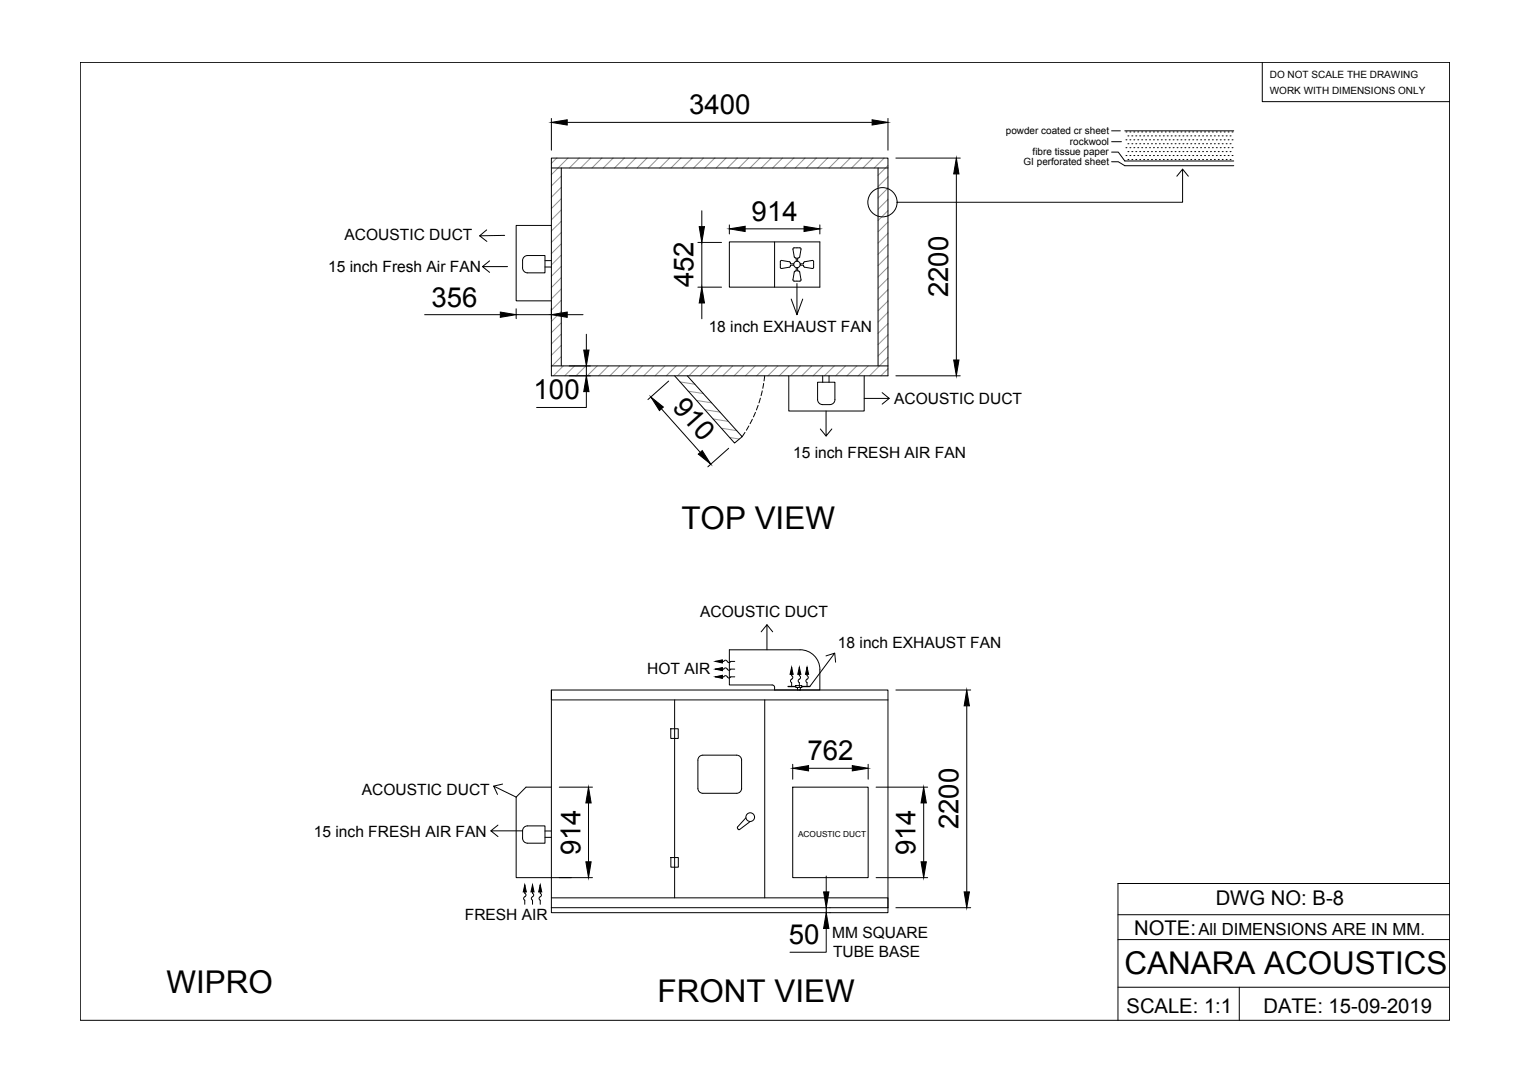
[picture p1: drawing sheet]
<svg xmlns="http://www.w3.org/2000/svg" width="420mm" height="297mm" viewBox="0 0 420 297" stroke-linecap="round" stroke-linejoin="round" font-family="sans-serif">
<!-- layer: 0 -->
<g fill="none" stroke="#000" stroke-width=".27">
<path d="M22 17.1h375.8v263h-375.8zM346.4 17.1v10.8h51.4M151.3 32.5v8.7M155.7 33.6h83.6M243.7 32.5v8.7M305.1 35.9h2.4M305.1 38.9h2.6M308.7 35.9h29.9M309 38.4h.1M309 36.2h.1M309.5 39.5h.1M309.5 37.3h.1"/>
<path d="M310.1 38.4h.1M310.1 36.2h.1M310.6 39.5h.1M310.6 37.3h.1M311.2 38.4h.1M311.2 36.2h.1M311.7 39.5h.1M311.7 37.3h.1M312.2 38.4h.1M312.2 36.2h.1M312.8 39.5h.1M312.8 37.3h.1"/>
<path d="M313.3 38.4h.1M313.3 36.2h.1M313.9 39.5h.1M313.9 37.3h.1M314.4 38.4h.1M314.4 36.2h.1M314.9 39.5h.1M314.9 37.3h.1M315.5 38.4h.1M315.5 36.2h.1M316 39.5h.1M316 37.3h.1"/>
<path d="M316.5 38.4h.1M316.5 36.2h.1M317.1 39.5h.1M317.1 37.3h.1M317.6 38.4h.1M317.6 36.2h.1M318.2 39.5h.1M318.2 37.3h.1M318.7 38.4h.1M318.7 36.2h.1M319.2 39.5h.1M319.2 37.3h.1"/>
<path d="M319.8 38.4h.1M319.8 36.2h.1M320.3 39.5h.1M320.3 37.3h.1M320.9 38.4h.1M320.9 36.2h.1M321.4 39.5h.1M321.4 37.3h.1M321.9 38.4h.1M321.9 36.2h.1M322.5 39.5h.1M322.5 37.3h.1"/>
<path d="M323 38.4h.1M323 36.2h.1M323.6 39.5h.1M323.6 37.3h.1M324.1 38.4h.1M324.1 36.2h.1M324.6 39.5h.1M324.6 37.3h.1M325.2 38.4h.1M325.2 36.2h.1M325.7 39.5h.1M325.7 37.3h.1"/>
<path d="M326.2 38.4h.1M326.2 36.2h.1M326.8 39.5h.1M326.8 37.3h.1M327.3 38.4h.1M327.3 36.2h.1M327.9 39.5h.1M327.9 37.3h.1M328.4 38.4h.1M328.4 36.2h.1M328.9 39.5h.1M328.9 37.3h.1"/>
<path d="M329.5 38.4h.1M329.5 36.2h.1M330 39.5h.1M330 37.3h.1M330.6 38.4h.1M330.6 36.2h.1M331.1 39.5h.1M331.1 37.3h.1M331.6 38.4h.1M331.6 36.2h.1M332.2 39.5h.1M332.2 37.3h.1"/>
<path d="M332.7 38.4h.1M332.7 36.2h.1M333.3 39.5h.1M333.3 37.3h.1M333.8 38.4h.1M333.8 36.2h.1M334.3 39.5h.1M334.3 37.3h.1M334.9 38.4h.1M334.9 36.2h.1M335.4 39.5h.1M335.4 37.3h.1"/>
<path d="M336 38.4h.1M336 36.2h.1M336.5 39.5h.1M336.5 37.3h.1M337 38.4h.1M337 36.2h.1M337.6 39.5h.1M337.6 37.3h.1M338.1 38.4h.1M338.1 36.2h.1M151.3 43.4h92.4v59.8h-92.4zM151.3 46.1h92.4"/>
<path d="M154 46.1v54.4M192.6 57.9v4.3M241 46.1v54.4M245.9 43.4h17.6M262.5 47.7v51.1M305.1 41.8h1.8l1.8 2.4h29.9M305.1 44.4h1.8l1.8 1.1h29.9M309 42.7h.1M309 40.5h.1M309.5 43.8h.1M309.5 41.6h.1M310.1 42.7h.1"/>
<path d="M310.1 40.5h.1M310.6 43.8h.1M310.6 41.6h.1M311.2 42.7h.1M311.2 40.5h.1M311.7 43.8h.1M311.7 41.6h.1M312.2 42.7h.1M312.2 40.5h.1M312.8 43.8h.1M312.8 41.6h.1M313.3 42.7h.1"/>
<path d="M313.3 40.5h.1M313.9 43.8h.1M313.9 41.6h.1M314.4 42.7h.1M314.4 40.5h.1M314.9 43.8h.1M314.9 41.6h.1M315.5 42.7h.1M315.5 40.5h.1M316 43.8h.1M316 41.6h.1M316.5 42.7h.1"/>
<path d="M316.5 40.5h.1M317.1 43.8h.1M317.1 41.6h.1M317.6 42.7h.1M317.6 40.5h.1M318.2 43.8h.1M318.2 41.6h.1M318.7 42.7h.1M318.7 40.5h.1M319.2 43.8h.1M319.2 41.6h.1M319.8 42.7h.1"/>
<path d="M319.8 40.5h.1M320.3 43.8h.1M320.3 41.6h.1M320.9 42.7h.1M320.9 40.5h.1M321.4 43.8h.1M321.4 41.6h.1M321.9 42.7h.1M321.9 40.5h.1M322.5 43.8h.1M322.5 41.6h.1M323 48.4l1.5-2v9.1h-78.3"/>
<path d="M323 42.7h.1M323 40.5h.1M323.6 43.8h.1M323.6 41.6h.1M324.1 42.7h.1M324.1 40.5h.1M324.5 46.4l1.6 2M324.6 43.8h.1M324.6 41.6h.1M325.2 42.7h.1M325.2 40.5h.1M325.7 43.8h.1"/>
<path d="M325.7 41.6h.1M326.2 42.7h.1M326.2 40.5h.1M326.8 43.8h.1M326.8 41.6h.1M327.3 42.7h.1M327.3 40.5h.1M327.9 43.8h.1M327.9 41.6h.1M328.4 42.7h.1M328.4 40.5h.1M328.9 43.8h.1"/>
<path d="M328.9 41.6h.1M329.5 42.7h.1M329.5 40.5h.1M330 43.8h.1M330 41.6h.1M330.6 42.7h.1M330.6 40.5h.1M331.1 43.8h.1M331.1 41.6h.1M331.6 42.7h.1M331.6 40.5h.1M332.2 43.8h.1"/>
<path d="M332.2 41.6h.1M332.7 42.7h.1M332.7 40.5h.1M333.3 43.8h.1M333.3 41.6h.1M333.8 42.7h.1M333.8 40.5h.1M334.3 43.8h.1M334.3 41.6h.1M334.9 42.7h.1M334.9 40.5h.1M335.4 43.8h.1"/>
<path d="M335.4 41.6h.1M336 42.7h.1M336 40.5h.1M336.5 43.8h.1M336.5 41.6h.1M337 42.7h.1M337 40.5h.1M337.6 43.8h.1M337.6 41.6h.1M338.1 42.7h.1M338.1 40.5h.1M133.6 63.1l-2 1.6"/>
<path d="M134.4 71.6l-2 1.6M138.5 64.6l-6.9 .1 2 1.6M139.3 73.2h-6.9l2 1.6M143.7 70.7l1.1-.5h4.8v4.7h-4.8a1.36 1.36 0 0 1-1.4-1.4v-2zM149.6 73.3h1.7M149.6 71.6h1.7M151.3 61.9h-9.6v20.7h9.6M191.5 78.8h6.5M191.5 66.6h6.5M192.6 66.6v12.2M200.2 66.4h24.8v12.4h-24.8zM200.2 61.7v2.5"/>
<path d="M204.5 62.8h16.1M212.6 66.4v12.4M216.6 71.9l.3 .5h.9M216.6 71.9l-2.3-.3-.1 1.9 .3 .2 2.1-.4 .3-.5h.9M218 74.7l-.3 2.4 1.8 .1 .3-.4-.3-2.1M218.5 71.7v-.9l-.5-.3-.4-2.2 .3-.3h1.6l.3 .4-.3 2.1-.6 .3v.9M218.5 73.5v.9l-.5 .3M218.7 72.6h.1M218.7 77.8v8.6l1.6-4.3M218.9 73.5v.9l.6 .3M220.8 71.9l2.4-.3 .1 1.9-.4 .2-2.1-.4-.3-.5h-.9M220.8 71.9l-.3 .5h-.9"/>
<path d="M225 61.7v2.5M116.5 86.4h20.8M141.7 84.8v2.7M141.7 86.4h9.6M151.3 84.8v2.7M155.7 86.4h4.3M160.9 91.8v4.3M192.6 83.2v4.3M217.1 82.1l1.6 4.3M151.3 100.5h92.4M160.9 107.5v4.4h-13.6M160.9 100.5v2.7"/>
<path d="M181.5 112.2l10.7 12M183.5 104.6l-5.7 5.1M185.1 103.2l16.5 18.4 2.1-1.7-15.1-16.7M204.5 118.7l-.8 1.2M205.5 116.9l-.7 1.2M206.5 115.1l-.7 1.2M207.3 113.2l-.5 1.3M208.1 111.3l-.5 1.3M208.7 109.3l-.4 1.3M209.2 107.3l-.3 1.3M209.6 105.3l-.3 1.3M209.9 103.2l-.2 1.4"/>
<path d="M216.5 103.2v9.6h20.7v-9.6M224.4 104.9h4.7v4.8a1.36 1.36 0 0 1-1.3 1.4h-2.1a1.36 1.36 0 0 1-1.3-1.4zM225.1 117.8l1.6 1.9M225.8 103.2v1.7M226.7 112.8v6.9l1.6-1.9M227.5 103.2v1.7M242.1 107.8l1.9 1.6h-6.8M244 109.4l-1.9 1.6M245.9 103.2h17.6M200 123.1l-5.7 5.1M208.9 173.5l1.6-2v6.9M210.5 171.5l1.6 2"/>
<path d="M229.1 179.3l.2 2.5M151.3 189.4h92.4v59.8h-92.4zM151.3 189.4v2.7h92.4M185.1 192.1v54.4M209.9 192.1v54.4M211.9 188l.5 .2 .2 .5M216.2 188.4l1.8 .1zM218.4 188.2h1.7v.5h-1.7zM218.4 188.4h-.4l.4 .1M218.8 188.7v.7M219.6 188.7v.7h-.3M220.1 188.4h.4l-.4 .1"/>
<path d="M220.5 188.4l1.8 .1zM225 183.8v5.6h-12.4v-.7M225 183.8a5.4 5.4 0 0 0-5.4-5.4h-19.4v9.6h11.7M226.7 180.1l2.4-.8-6.8 9.1M245.9 189.4h20.5M265.3 193.8v51.1M136.5 218.1l-1-2.3 6.2 3M137.9 215.3l-2.4 .5M141.7 218.8v22.1h20.9M151.3 216.1h-6.9l-2.7 2.7M153.5 216.1h9.1M184.1 200.1h2v2.6h-2z"/>
<path d="M191.5 216.4v-7.7a1.36 1.36 0 0 1 1.4-1.4h9.3a1.36 1.36 0 0 1 1.3 1.4v7.7M191.5 216.4a1.36 1.36 0 0 0 1.4 1.4h9.3a1.36 1.36 0 0 0 1.3-1.4M217.5 216.1h20.7v24.8h-20.7zM217.5 209.8v4.1M221.9 210.9h12M238.2 209.8v4.1M240.4 216.1h14.2M136.7 226.5l-2 1.6M143.4 228.1h-8.7l2 1.6M144 227l.8-.3h4.8v4.8h-4.8a1.36 1.36 0 0 1-1.4-1.4l.1-2.4zM149.6 229.9h1.7M149.6 228.1h1.7"/>
<path d="M161.5 220.4v16.2M184.1 235.4h2.1v2.7h-2.1zM204.7 224.5l-2.3 2.5 .3 .7h.3l2.9-2.2M253.5 220.4v16.2M151.3 246.5h92.4v4.1h-92.4v-1.4M226.7 254.9v6.5h-9.9M226.7 240.5v4.4M226.7 249.2v1.4M227.7 249.2h.1M227.7 250.6h.1M240.4 240.9h14.2M245.9 249.2h20.5"/>
<path d="M306.8 251.1h91M306.8 257.9h91M397.8 242.5h-91v37.6M306.8 271h91M340.1 271v9.1"/>
<circle cx="242.2" cy="55.5" r="4"/>
<circle cx="218.7" cy="72.6" r=".89"/>
<circle cx="205.9" cy="224.3" r="1.19"/>
</g>
<g fill="none" stroke="#939598" stroke-width=".27">
<path d="M152.8 43.4l-1.5 1.5M154 48.3l-2.7 2.8M154 51.4l-2.7 2.8M154 54.5l-2.7 2.8M154 57.6l-2.7 2.8M155.9 43.4l-4.6 4.6M159 43.4l-2.8 2.7M162.1 43.4l-2.8 2.7M165.2 43.4l-2.7 2.7M168.3 43.4l-2.7 2.7M171.4 43.4l-2.8 2.7M174.5 43.4l-2.8 2.7"/>
<path d="M177.6 43.4l-2.8 2.7M180.7 43.4l-2.8 2.7M183.8 43.4l-2.8 2.7M186.9 43.4l-2.8 2.7M190 43.4l-2.8 2.7M193 43.4l-2.7 2.7M196.1 43.4l-2.7 2.7M199.2 43.4l-2.7 2.7M202.3 43.4l-2.7 2.7M205.4 43.4l-2.7 2.7M208.5 43.4l-2.7 2.7M211.6 43.4l-2.7 2.7"/>
<path d="M214.7 43.4l-2.7 2.7M217.8 43.4l-2.7 2.7M220.9 43.4l-2.7 2.7M224 43.4l-2.7 2.7M227.1 43.4l-2.7 2.7M230.2 43.4l-2.7 2.7M233.3 43.4l-2.7 2.7M236.4 43.4l-2.7 2.7M239.5 43.4l-2.7 2.7M242.6 43.4l-2.7 2.7M243.7 45.4l-2.7 2.8M243.7 54.7l-2.7 2.8"/>
<path d="M243.7 57.8l-2.7 2.8M243.7 48.5l-2.7 2.8M243.7 51.6l-2.7 2.8M154 60.7l-2.7 2.7M154 63.8l-2.7 2.7M154 66.9l-2.7 2.7M154 70l-2.7 2.7M154 73.1l-2.7 2.7M154 76.2l-2.7 2.7M154 79.3l-2.7 2.7M243.7 60.9l-2.7 2.8M243.7 67.1l-2.7 2.7"/>
<path d="M243.7 70.2l-2.7 2.7M243.7 73.3l-2.7 2.7M243.7 79.5l-2.7 2.7M243.7 64l-2.7 2.7M243.7 76.4l-2.7 2.7M154 97.9l-2.7 2.7M154 82.4l-2.7 2.7M154 85.5l-2.7 2.7M154 88.6l-2.7 2.7M154 91.7l-2.7 2.7M154 94.8l-2.7 2.7M243.7 82.6l-2.7 2.7"/>
<path d="M243.7 85.7l-2.7 2.7M243.7 91.9l-2.7 2.7M243.7 95l-2.7 2.7M243.7 98.1l-5.1 5.1M243.7 88.8l-2.7 2.7M154.6 100.5l-2.7 2.7M157.7 100.5l-2.7 2.7M160.8 100.5l-2.7 2.7M163.9 100.5l-2.7 2.7M167 100.5l-2.7 2.7M170.1 100.5l-2.7 2.7M173.2 100.5l-2.7 2.7"/>
<path d="M176.3 100.5l-2.7 2.7M179.4 100.5l-2.7 2.7M182.5 100.5l-2.7 2.7M185.6 100.5l-2.7 2.7M186.6 104.8l4.1 .7M188.7 100.5l-2.7 2.7M188.9 107.4l4.1 .6M191.2 109.9l4.1 .7M191.8 100.5l-2.7 2.7M193.4 112.5l4.2 .6M194.9 100.5l-2.8 2.7M195.7 115l4.2 .7"/>
<path d="M198 100.5l-2.8 2.7M198 117.6l4.2 .6M201.1 100.5l-2.8 2.7M204.2 100.5l-2.7 2.7M207.3 100.5l-2.7 2.7M210.4 100.5l-2.8 2.7M213.5 100.5l-2.8 2.7M216.6 100.5l-2.8 2.7M219.7 100.5l-2.8 2.7M222.8 100.5l-2.8 2.7M225.9 100.5l-2.8 2.7M229 100.5l-2.8 2.7"/>
<path d="M232 100.5l-2.7 2.7M235.1 100.5l-2.7 2.7M238.2 100.5l-2.7 2.7M243.7 101.2l-2 2M200.2 120.1l2.7 .4"/>
</g>
<!-- layer: M-HVAC-EXHA -->
<path d="M196.3 183.7l1.9-.4v.8zM196.3 181.6l1.9-.5v.9zM196.3 185.8l1.9-.4v.8zM217.3 183.2l.4 1.9h-.9zM219.4 183.2l.4 1.9h-.9zM221.5 183.2l.4 1.9h-.8zM144 242.9l.4 2h-.8zM146.1 242.9l.5 2h-.9zM148.3 242.9l.4 2h-.9z" fill="#000" stroke="#000" stroke-width=".27"/>
<g fill="none" stroke="#000" stroke-width=".27">
<path d="M196.3 183.7h2.3a.68 .68 0 0 1 .7-.3 .68 .68 0 0 1 .6 .6h.4l.2-.3h1.1M196.3 185.8h2.3a.68 .68 0 0 1 .7-.3 .68 .68 0 0 1 .6 .6h.4l.2-.3h1.1M196.3 181.6h2.3M198.6 181.6a.68 .68 0 0 1 .7-.3 .68 .68 0 0 1 .6 .6h.4l.2-.3M200.5 181.6h1.1M217.2 185.5l.4 .5-.4 .4M217.3 183.2v2.3M217.3 187.4v1.1M217.3 186.4l-.4 .5 .4 .5M219.4 183.2v2.3a.68 .68 0 0 1 .2 .7 .68 .68 0 0 1-.5 .5v.4l.3 .3M219.4 187.4v1.1M221.5 183.2v2.3a.68 .68 0 0 1 .3 .7 .68 .68 0 0 1-.6 .5v.4l.3 .3"/>
<path d="M221.5 187.4v1.1M144 242.9v2.3a.68 .68 0 0 1 .3 .7 .68 .68 0 0 1-.6 .6v.4l.3 .2v1.2M146.1 242.9v2.3a.68 .68 0 0 1 .3 .7 .68 .68 0 0 1-.5 .6v.4l.2 .2v1.2M148.3 242.9v2.3a.68 .68 0 0 1 .2 .7 .68 .68 0 0 1-.5 .6v.4l.3 .2v1.2"/>
</g>
<!-- layer: 0 -->
<g fill="#000" stroke="#000" stroke-width=".27">
<path d="M151.3 33.6l4.4-.7v1.4zM239.3 32.9l4.4 .7-4.4 .7zM262.5 43.4l.7 4.3h-1.5zM191.9 62.2h1.4l-.7 4.4zM200.2 62.8l4.3-.7v1.5zM220.6 62.1l4.4 .7-4.4 .8zM137.3 85.7l4.4 .7-4.4 .7zM151.3 86.4l4.4-.7v1.4zM160.2 96.1h1.4l-.7 4.4zM192.6 78.8l.7 4.4h-1.4zM261.7 98.8h1.5l-.7 4.4zM160.9 103.2l.7 4.3h-1.4z"/>
<path d="M178.6 109l3.5 2.7-1.1 1zM191.6 124.7l1.1-1 2.4 3.7zM265.3 189.4l.7 4.4h-1.4zM217.5 210.9l4.4-.7v1.4zM233.9 210.2l4.3 .7-4.3 .7zM160.8 236.6h1.4l-.7 4.3zM161.5 216.1l.7 4.3h-1.4zM252.8 236.6h1.4l-.7 4.3zM253.5 216.1l.7 4.3h-1.4zM226 244.9h1.5l-.8 4.3zM226.7 250.6l.8 4.3h-1.5zM264.6 244.9h1.4l-.7 4.3z"/>
</g>
<g font-size="8.6">
<text x="187" y="145.2">TOP VIEW</text>
<text x="308.6" y="267.4">CANARA ACOUSTICS</text>
<text x="45.7" y="272.7">WIPRO</text>
<text x="180.5" y="275">FRONT VIEW</text>
</g>
<g font-size="7.6">
<text x="189.1" y="31.4">3400</text>
<text x="206.3" y="60.6">914</text>
<text x="190.4" y="78.9" transform="rotate(-90 190.4 78.9)">452</text>
<text x="260.2" y="81.6" transform="rotate(-90 260.2 81.6)">2200</text>
<text x="118.4" y="84.1">356</text>
<text x="146.4" y="109.6">100</text>
<text x="184.3" y="112" transform="rotate(48 184.3 112)">910</text>
<text x="221.6" y="208.7">762</text>
<text x="263.1" y="227.7" transform="rotate(-90 263.1 227.7)">2200</text>
<text x="159.3" y="234.8" transform="rotate(-90 159.3 234.8)">914</text>
<text x="251.2" y="234.8" transform="rotate(-90 251.2 234.8)">914</text>
<text x="216.5" y="259.2">50</text>
</g>
<g font-size="5.6">
<text x="333.6" y="248.5">DWG NO: B-8</text>
<text x="311.2" y="256.6">NOTE:</text>
</g>
<g font-size="5.5">
<text x="309.2" y="278">SCALE: 1:1</text>
<text x="346.7" y="278.1">DATE: 15-09-2019</text>
</g>
<text font-size="4.6" x="328.9" y="256.6">All DIMENSIONS ARE IN MM.</text>
<g font-size="4.3">
<text x="94.6" y="65.9">ACOUSTIC DUCT</text>
<text x="90" y="74.7">15 inch Fresh Air FAN</text>
<text x="194.5" y="91.2">18 inch EXHAUST FAN</text>
<text x="245.4" y="110.9">ACOUSTIC DUCT</text>
<text x="217.7" y="125.8">15 inch FRESH AIR FAN</text>
<text x="192.1" y="169.3">ACOUSTIC DUCT</text>
<text x="230" y="177.9">18 inch EXHAUST FAN</text>
<text x="177.6" y="185">HOT AIR</text>
<text x="99.3" y="218.2">ACOUSTIC DUCT</text>
<text x="86.1" y="229.8">15 inch FRESH AIR FAN</text>
<text x="127.6" y="252.7">FRESH AIR</text>
<text x="228.4" y="257.5">MM SQUARE</text>
<text x="228.6" y="262.7">TUBE BASE</text>
</g>
<g font-size="2.7">
<text x="348.5" y="21.3">DO NOT SCALE THE DRAWING</text>
<text x="348.5" y="25.7">WORK WITH DIMENSIONS ONLY</text>
<text x="276" y="36.8">powder coated cr sheet</text>
<text x="293.6" y="39.8">rockwool</text>
<text x="280.9" y="45.3">GI perforated sheet</text>
<text x="283.4" y="42.6">fibre tissue paper</text>
</g>
<text font-size="2.3" x="219" y="229.7">ACOUSTIC DUCT</text>
</svg>
